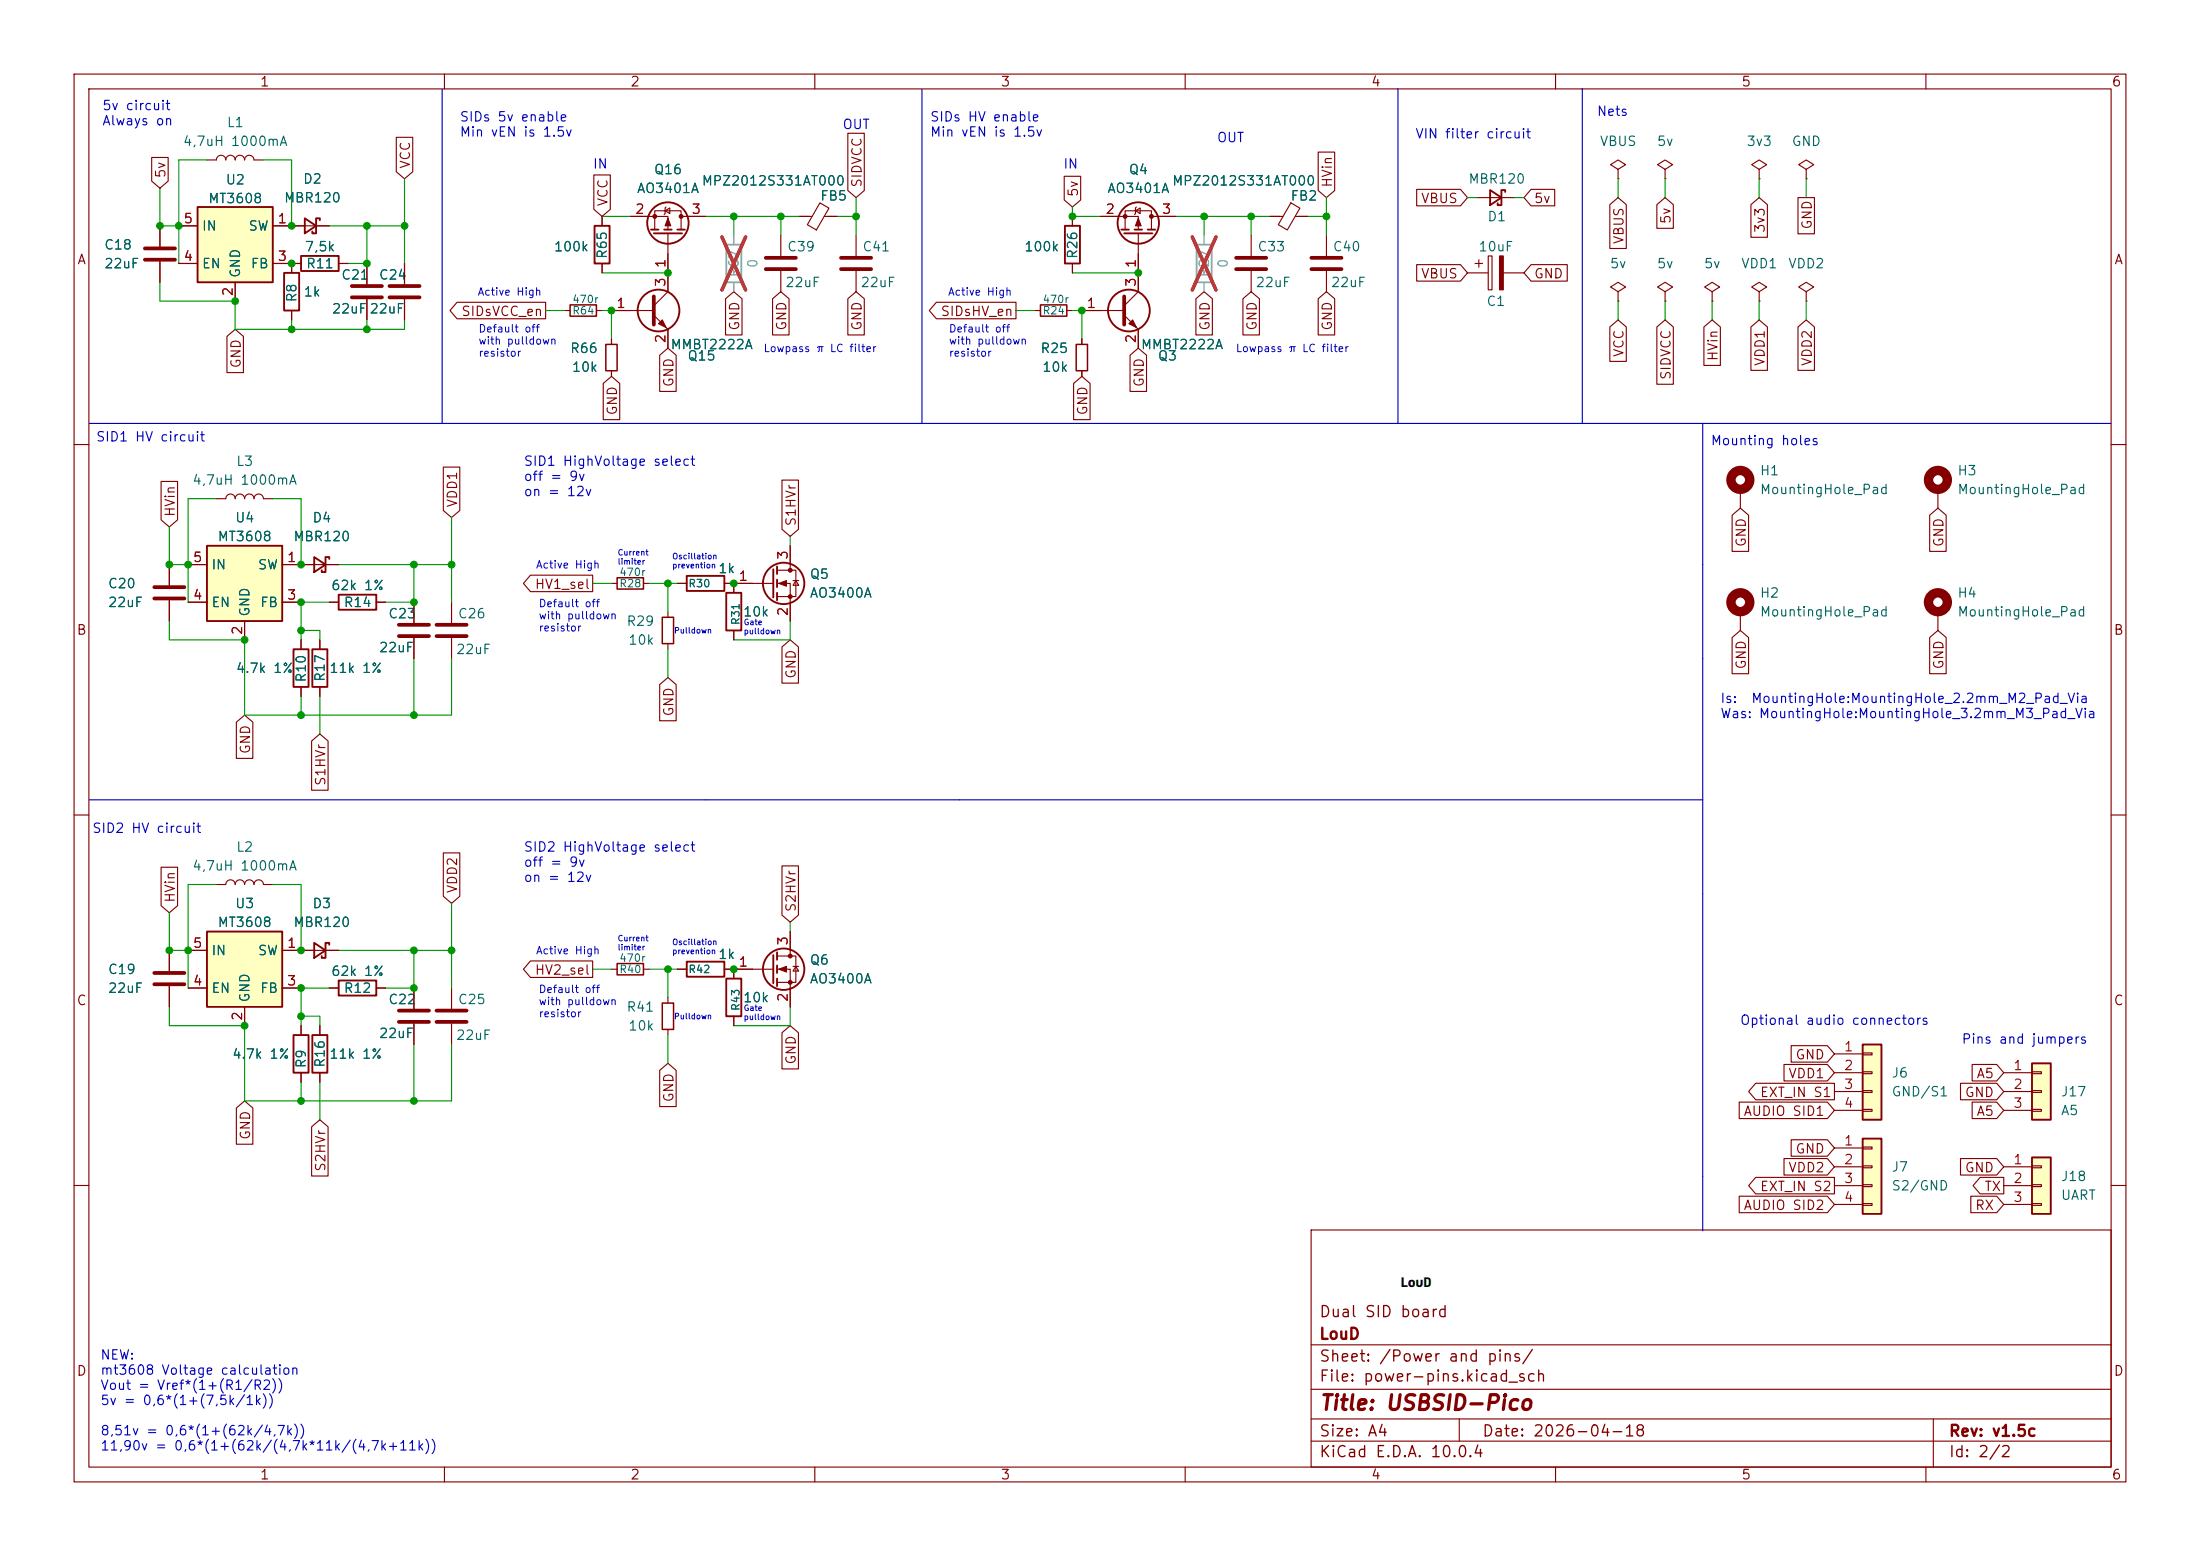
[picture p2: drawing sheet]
<svg xmlns="http://www.w3.org/2000/svg" width="297mm" height="210mm" viewBox="0 0 297 210" stroke-linecap="round" stroke-linejoin="round" font-family="sans-serif">
<g fill="none" stroke="#840000" stroke-width=".15">
<path d="M10 10h277v190h-277zM12 12h273v186h-273zM60 10v2M110 10v2M160 10v2M210 10v2M260 10v2M39.4 30.5h5M40.6 35.6h-1.2v1.2M45.7 35.6h1.3M49.5 35.6v2.8M54.6 35.6v2.8"/>
<path d="M81.3 29.2v1.3M81.3 35.6v1.2M85.1 29.2h5.1v1.8M88.4 31v-2.6h3.5v2.6M89.8 28.4l.6-.3v.7zM89.9 27.9l-.1 .2v.7l-.1 .2M90.2 31.5v7.9l-1.9 1.9M91.9 29.2h3.3M105.4 31.8v2.7M105.4 36.6v2.8M107.9 29.2h1.7M110.7 27.4l1.2 .7-1.7 2.9-1.2-.7z"/>
<path d="M111.3 29.2h1.7M148.6 29.2h5.1v1.8M151.9 31v-2.6h3.5v2.6M153.3 28.4l.6-.3v.7zM153.4 27.9l-.1 .2v.7l-.1 .2M153.7 31.5v5.3M155.4 29.2h3.3M168.9 31.8v2.7M168.9 36.6v2.8M171.4 29.2h1.8M174.3 27.4l1.2 .7-1.7 2.9-1.2-.7zM174.9 29.2h1.6"/>
<path d="M179.1 31.8v2.7M179.1 36.6v2.8M198.1 36.8h2.8M199.1 35.6h1.1M199.4 26.7h5.1M199.6 35.1v1M200.9 34.5h.5v4.6h-.5zM202.9 36.8h2.8M218.4 22.9l1.1-.7-1.1-.6-1 .6 1 .7v1.2M218.4 24.1h.1M224.8 22.9l1-.7-1-.6-1 .6 1 .7v1.2M224.8 24.1h.1"/>
<path d="M237.5 22.9l1-.7-1-.6-1 .6 1 .7v1.2M237.5 24.1h.1M243.8 39.4l1.1-.7-1.1-.6-1 .6 1 .7v1.2M39.4 41.9v1.3M49.5 40.4v2.8M54.6 40.4v2.8M76.2 41.9h.8M80.5 41.9h.8M82.5 41.9h5.8M82.5 45.7v.8M82.5 50v.8M88.3 42.5l1.9 2v2.5"/>
<path d="M139.7 41.9h.8M144 41.9h.8M243.8 40.6h.1M10 60h2M22.9 76.2v2.8M40.6 76.2h5.1M91.4 78.7h1.3M97.8 78.7h6.6M104.9 77h2.5v3.5h-2.5M104.9 78.7h1.8v5.1M106.7 73.7v3.3M107.1 78.4h.7"/>
<path d="M107.4 78.4l.4 .6h-.7zM234.9 66v2.6M261.6 66v2.6M285 60h2M22.9 81v2.8M40.6 86.4v1.2M40.6 92.7v1.3M43.2 86.4v1.2M43.2 92.7v1.3M44.4 81.3h1.3M50.8 81.3h1.3M55.9 81.3v2.8"/>
<path d="M55.9 86.1v2.8M234.9 82.6v2.5M261.6 82.6v2.5M10 110h2M285 110h2M10 160h2M177 166h108v32h-108zM285 160h2M60 198v2M110 198v2M160 198v2M177 194.5h108"/>
<path d="M177 191.5h108M177 187.5h108M177 181.5h108M197 191.5v3M210 198v2M260 198v2M261 191.5v6.5"/>
</g>
<g fill="none" stroke="#840000" stroke-width=".25">
<path d="M38.4 36.8h2v5.1h-2zM40.6 34.5h5.1v2.1h-5.1zM41.1 29.5l1.6 1-1.6 1zM43.2 29.7v-.2h-.5v2h-.5v-.3M80.3 30.5h2v5.1h-2zM87.9 31h1M88.3 31.5h3.8M89.7 31h1M91.4 31h1.1M151.4 31h1M151.8 31.5h3.8M153.2 31h1"/>
<path d="M154.9 31h1.1M201.2 25.7l1.5 1-1.5 1zM203.2 25.9v-.2h-.5v2h-.5v-.3M42.4 75.2l1.5 1-1.5 1zM44.4 75.4v-.2h-.5v2h-.5v-.2M92.7 77.7h5.1v2.1h-5.1zM104.4 76.8v3.8M104.9 76.5v1M104.9 78.2v1M39.6 87.6h2.1v5.1h-2.1zM42.2 87.6h2v5.1h-2zM45.7 80.3h5.1v2h-5.1z"/>
<path d="M104.9 80v1"/>
<circle cx="90.2" cy="30.1" r="2.79"/>
<circle cx="153.7" cy="30.1" r="2.79"/>
<circle cx="88.9" cy="41.9" r="2.82"/>
<circle cx="105.8" cy="78.7" r="2.79"/>
</g>
<g fill="none" stroke="#840000" stroke-width=".51">
<path d="M47.5 38.6h4.1M52.6 38.6h4M103.4 34.8h4M103.4 36.3h4M166.9 34.8h4M166.9 36.3h4M177 34.8h4.1M177 36.3h4.1M47.5 40.1h4.1M52.6 40.1h4M88.3 40v3.8M20.8 79.2h4.1"/>
<path d="M20.8 80.8h4.1M53.8 84.3h4.1M53.8 85.9h4.1"/>
</g>
<g fill="#840000" stroke="#840000" stroke-width=".15">
<path d="M105.2 78.7l1-.3v.7z"/>
<path d="M202.4 34.5h.5v4.6h-.5z"/>
<path d="M88.9 43.7l.5-.5 .5 1z"/>
<path d="M90.2 29.5l.4 1h-.8z"/>
<path d="M153.7 29.5l.4 1h-.8z"/>
<circle cx="106.7" cy="77" r=".25"/>
<circle cx="106.7" cy="80.5" r=".25"/>
<circle cx="91.9" cy="29.2" r=".25"/>
<circle cx="88.4" cy="29.2" r=".25"/>
<circle cx="155.4" cy="29.2" r=".25"/>
<circle cx="151.9" cy="29.2" r=".25"/>
</g>
<path d="M98 33h2.1v5.1h-2.1z" fill="none" stroke="#a1a1a1" stroke-width=".25"/>
<path d="M99.1 31.8v1.2M99.1 38.1v1.3" fill="none" stroke="#a1a1a1" stroke-width=".15"/>
<path d="M97.5 32l3.2 7.1M100.7 32l-3.2 7.1" fill="none" stroke="#e12e31" stroke-width=".46"/>
<path d="M77 41.1h3.5v1.6h-3.5zM81.8 46.5h1.5v3.5h-1.5zM140.5 41.1h3.5v1.6h-3.5z" fill="none" stroke="#840000" stroke-width=".2"/>
<g fill="none" stroke="#840000" stroke-width="1.3">
<circle cx="234.9" cy="64.8" r="1.27"/>
<circle cx="261.6" cy="64.8" r="1.27"/>
<circle cx="234.9" cy="81.3" r="1.27"/>
<circle cx="261.6" cy="81.3" r="1.27"/>
</g>
<path d="M27.9 73.7h10.2v10.1h-10.2z" fill="#ffffc2"/>
<g fill="none" stroke="#840000" stroke-width=".25">
<path d="M27.9 73.7h10.2v10.1h-10.2zM92.7 129.8h5.1v2h-5.1zM98 132.1h2.1v5.1h-2.1zM104.4 128.9v3.8M104.9 128.5v1M104.9 130.3v1M104.9 132.1v1"/>
<circle cx="105.8" cy="130.8" r="2.79"/>
</g>
<g fill="none" stroke="#840000" stroke-width=".15">
<path d="M218.4 39.4l1.1-.7-1.1-.6-1 .6 1 .7v1.2M224.8 39.4l1-.7-1-.6-1 .6 1 .7v1.2M231.1 39.4l1.1-.7-1.1-.6-1 .6 1 .7v1.2M237.5 39.4l1-.7-1-.6-1 .6 1 .7v1.2M243.8 22.9l1.1-.7-1.1-.6-1 .6 1 .7v1.2M243.8 24.1h.1M146 45.7v.8M146 50v.8M218.4 40.6h.1M224.8 40.6h.1M231.1 40.6h.1M237.5 40.6h.1"/>
<path d="M25.4 76.2h2.5M29.2 67.3h1.3a.64 .64 0 0 1 .6-.6 .64 .64 0 0 1 .6 .6 .64 .64 0 0 1 .7-.6 .64 .64 0 0 1 .6 .6 .64 .64 0 0 1 .7-.6 .64 .64 0 0 1 .6 .6 .64 .64 0 0 1 .6-.6 .64 .64 0 0 1 .7 .6h1.2M38.1 76.2h2.5M82.5 78.7h.8M86.9 78.7h.7M25.4 81.3h2.5M33 83.8v2.6M38.1 81.3h2.5M90.2 82.6v.7M90.2 86.9v.7M22.9 128.3v2.8M22.9 133.1v2.8"/>
<path d="M55.9 133.4v2.7M55.9 138.2v2.8M82.5 130.8h.8M86.9 130.8h.7M91.4 130.8h1.3M97.8 130.8h6.6M99.1 130.8v1.3M99.1 137.2v1.2M104.9 129h2.5v3.6h-2.5M104.9 130.8h1.8v5.1M106.7 125.7v3.3M107.1 130.4h.7"/>
<path d="M107.4 130.4l.4 .7h-.7z"/>
</g>
<path d="M145.3 46.5h1.5v3.5h-1.5zM83.3 78h3.6v1.5h-3.6zM89.4 83.3h1.5v3.6h-1.5zM83.3 130h3.6v1.6h-3.6z" fill="none" stroke="#840000" stroke-width=".2"/>
<path d="M20.8 131.3h4.1M20.8 132.8h4.1M53.8 136.4h4.1M53.8 137.9h4.1" fill="none" stroke="#840000" stroke-width=".51"/>
<g fill="#840000" stroke="#840000" stroke-width=".15">
<path d="M105.2 130.8l1-.4v.8z"/>
<circle cx="106.7" cy="129" r=".25"/>
<circle cx="106.7" cy="132.6" r=".25"/>
</g>
<path d="M27.9 125.7h10.2v10.2h-10.2z" fill="#ffffc2"/>
<g fill="none" stroke="#840000" stroke-width=".25">
<path d="M143.8 30.5h2v5.1h-2zM98 80h2.1v5.1h-2.1zM27.9 125.7h10.2v10.2h-10.2zM39.6 139.7h2.1v5.1h-2.1zM42.2 139.7h2v5.1h-2zM42.4 127.3l1.5 1-1.5 1zM44.4 127.5v-.2h-.5v2h-.5v-.3M45.7 132.3h5.1v2.1h-5.1z"/>
<circle cx="152.4" cy="41.9" r="2.82"/>
</g>
<g fill="none" stroke="#840000" stroke-width=".15">
<path d="M21.6 30.5v2.8M21.6 35.3v2.8M27.9 21.6h1.3a.64 .64 0 0 1 .6-.6 .64 .64 0 0 1 .7 .6 .64 .64 0 0 1 .6-.6 .64 .64 0 0 1 .6 .6 .64 .64 0 0 1 .7-.6 .64 .64 0 0 1 .6 .6 .64 .64 0 0 1 .7-.6 .64 .64 0 0 1 .6 .6h1.3M144.8 29.2v1.3M144.8 35.6v1.2M153.7 36.8v2.6l-1.9 1.9M146 41.9h5.8M151.8 42.5l1.9 2v2.5M99.1 78.7v1.3M61 81.3v2.8M61 86.1v2.8M99.1 85.1v1.3"/>
<path d="M29.2 119.4h1.3a.64 .64 0 0 1 .6-.7 .64 .64 0 0 1 .6 .7 .64 .64 0 0 1 .7-.7 .64 .64 0 0 1 .6 .7 .64 .64 0 0 1 .7-.7 .64 .64 0 0 1 .6 .7 .64 .64 0 0 1 .6-.7 .64 .64 0 0 1 .7 .7h1.2M25.4 128.3h2.5M25.4 133.4h2.5M33 135.9v2.5M38.1 128.3h7.6M38.1 133.4h2.5M40.6 138.4v1.3M43.2 138.4v1.3M44.4 133.4h1.3M50.8 133.4h1.3M61 133.4v2.7M61 138.2v2.8"/>
<path d="M90.2 134.6v.8M90.2 138.9v.8M40.6 144.8v1.3M43.2 144.8v1.3"/>
</g>
<path d="M89.4 135.4h1.5v3.5h-1.5z" fill="none" stroke="#840000" stroke-width=".2"/>
<path d="M161.5 33h2.1v5.1h-2.1z" fill="none" stroke="#a1a1a1" stroke-width=".25"/>
<path d="M162.6 31.8v1.2M162.6 38.1v1.3" fill="none" stroke="#a1a1a1" stroke-width=".15"/>
<path d="M161 32l3.2 7.1M164.2 32l-3.2 7.1" fill="none" stroke="#e12e31" stroke-width=".46"/>
<path d="M19.6 33.5h4M19.6 35.1h4M151.8 40v3.8M58.9 84.3h4.1M58.9 85.9h4.1M58.9 136.4h4.1M58.9 137.9h4.1" fill="none" stroke="#840000" stroke-width=".51"/>
<path d="M152.4 43.7l.5-.5 .5 1z" fill="#840000" stroke="#840000" stroke-width=".15"/>
<path d="M26.7 27.9h10.1v10.2h-10.1z" fill="#ffffc2"/>
<path d="M26.7 27.9h10.1v10.2h-10.1z" fill="none" stroke="#840000" stroke-width=".25"/>
<path d="M24.1 30.5h2.6M24.1 35.6h2.6M31.7 38.1v2.5M36.8 30.5h2.6M36.8 35.6h2.6" fill="none" stroke="#840000" stroke-width=".15"/>
<path d="M251.5 153.7h2.5v10.1h-2.5z" fill="#ffffc2"/>
<path d="M251.5 153.7h2.5v10.1h-2.5z" fill="none" stroke="#840000" stroke-width=".25"/>
<path d="M115.6 31.8v2.7M115.6 36.6v2.8M247.6 154.9h3.9M247.6 157.5h3.9M251.5 154.8h1.2v.3h-1.2zM251.5 157.4h1.2v.2h-1.2zM251.5 159.9h1.2v.2h-1.2zM247.6 160h3.9M247.6 162.6h3.9M251.5 162.4h1.2v.3h-1.2z" fill="none" stroke="#840000" stroke-width=".15"/>
<path d="M113.5 34.8h4.1M113.5 36.3h4.1" fill="none" stroke="#840000" stroke-width=".51"/>
<path d="M274.3 143.5h2.6v7.6h-2.6z" fill="#ffffc2"/>
<path d="M274.3 143.5h2.6v7.6h-2.6z" fill="none" stroke="#840000" stroke-width=".25"/>
<path d="M270.5 144.8h3.8M270.5 147.3h3.8M270.5 149.9h3.8M274.3 144.7h1.3v.2h-1.3zM274.3 147.2h1.3v.2h-1.3zM274.3 149.7h1.3v.3h-1.3z" fill="none" stroke="#840000" stroke-width=".15"/>
<path d="M274.3 156.2h2.6v7.6h-2.6z" fill="#ffffc2"/>
<path d="M274.3 156.2h2.6v7.6h-2.6z" fill="none" stroke="#840000" stroke-width=".25"/>
<path d="M270.5 157.5h3.8M274.3 157.4h1.3v.2h-1.3zM274.3 159.9h1.3v.2h-1.3zM270.5 160h3.8M270.5 162.6h3.8M274.3 162.4h1.3v.3h-1.3z" fill="none" stroke="#840000" stroke-width=".15"/>
<path d="M251.5 141h2.5v10.1h-2.5z" fill="#ffffc2"/>
<path d="M251.5 141h2.5v10.1h-2.5z" fill="none" stroke="#840000" stroke-width=".25"/>
<g fill="none" stroke="#840000" stroke-width=".15">
<path d="M53.5 18.5h2.2v4.7l-1.1 .9-1.1-.9zM114.5 18h2.2v7.7l-1.1 1-1.1-1zM20.5 21.3h2.2v3.1l-1.1 1-1.1-1zM21.6 30.5v2.8M21.6 35.3v2.8M24.1 35.6h2.6M24.1 30.5h2.6M31.7 38.1v2.5M36.8 35.6h3.8M36.8 30.5h4.3M39.4 35.6v1.2M42.7 30.5h1.7"/>
<path d="M45.7 35.6h1.3M49.5 35.6v2.8M54.6 35.6v2.8M80.2 23.6h2.2v4.7l-1.1 .9-1.1-.9zM81.3 29.2v1.3M81.3 35.6v1.2M85.1 29.2h2.5M90.2 34.3v5.1M92.7 29.2h2.5M107.9 29.2h1.3M111.8 29.2h1.2M143.7 23.8h2.2v3.2l-1.1 .9-1.1-.9z"/>
<path d="M144.8 29.2v1.3M144.8 35.6v1.2M148.6 29.2h2.5M153.7 34.3v5.1M156.2 29.2h2.5M171.4 29.2h1.3M175.3 29.2h1.2M178 20.5h2.2v5.2l-1.1 1-1.1-1zM191.3 35.7h5.9l.9 1.1-.9 1.1h-5.9zM191.3 25.6h5.9l.9 1.1-.9 1.1h-5.9zM206.7 25.6h3.2v2.2h-3.2l-1-1.1zM206.7 35.7h4.9v2.2h-4.9l-1-1.1z"/>
<path d="M217.3 27.6l1.1-.9 1.2 .9v5.9h-2.3zM223.7 27.6l1.1-.9 1.1 .9v3.2h-2.2zM236.4 27.6l1.1-.9 1.1 .9v4.4h-2.2zM242.7 26.7h2.3v4.9h-2.3zM30.6 45.4l1.1-.9 1.2 .9v4.9h-2.3zM39.4 41.9v1.3M49.5 40.4v2.8M54.6 40.4v2.8M61.7 40.8h12v2.2h-12l-1-1.1zM81.4 51.8l1.1-1 1.2 1v4.8h-2.3zM82.5 41.9h2.6M82.5 45.7v.8"/>
<path d="M82.5 50v.8M89.1 47.9l1.1-.9 1.1 .9v4.9h-2.2zM90.2 44.5v2.5M97.9 40.3l1.2-.9 1.1 .9v4.9h-2.3zM104.3 40.3l1.1-.9 1.1 .9v4.9h-2.2zM114.5 40.3l1.1-.9 1.1 .9v4.9h-2.2zM126.4 40.8h10.8v2.2h-10.8l-.9-1.1zM144.9 51.8l1.1-1 1.2 1v4.8h-2.3zM146 41.9h2.6M146 45.7v.8M146 50v.8M152.6 47.9l1.1-.9 1.1 .9v4.9h-2.2z"/>
<path d="M153.7 44.5v2.5M161.4 40.3l1.2-.9 1.1 .9v4.9h-2.3zM167.8 40.3l1.1-.9 1.1 .9v4.9h-2.2zM178 40.3l1.1-.9 1.1 .9v4.9h-2.2zM217.3 44.1l1.1-.9 1.2 .9v4.7h-2.3zM223.7 44.1l1.1-.9 1.1 .9v7.8h-2.2zM230 44.1l1.1-.9 1.2 .9v5.2h-2.3zM236.4 44.1l1.1-.9 1.1 .9v5.9h-2.2zM242.7 44.1l1.1-.9 1.2 .9v5.9h-2.3zM21.7 65h2.3v5.2l-1.1 .9-1.2-.9zM22.9 76.2v2.8M25.4 76.2h2.5"/>
<path d="M38.1 76.2h4.3M43.9 76.2h1.8M59.8 63h2.3v5.9l-1.1 1-1.2-1zM71.6 77.6h8.4v2.3h-8.4l-.9-1.2zM91.4 78.7h1.3M97.8 78.7h3.8M99.1 78.7v1.3M105.6 64.8h2.2v6.6l-1.1 1-1.1-1zM106.7 73.7v2.5M233.8 69.5l1.1-.9 1.2 .9v4.9h-2.3zM260.5 69.5l1.1-.9 1.1 .9v4.9h-2.2zM22.9 81v2.8"/>
<path d="M25.4 81.3h2.5M31.9 97.5l1.1-1 1.1 1v4.9h-2.2zM33 83.8v2.6M38.1 81.3h2.5M40.6 86.4v1.2M40.6 92.7v1.3M43.2 86.4v1.2M43.2 92.7v1.3M44.4 81.3h1.3M50.8 81.3h1.3M55.9 81.3v2.8M55.9 86.1v2.8"/>
<path d="M89.1 92.4l1.1-1 1.1 1v4.9h-2.2zM99.1 85.1v1.3M105.6 87.3l1.1-.9 1.1 .9v4.9h-2.2zM106.7 81.3v2.5M233.8 86l1.1-.9 1.2 .9v4.9h-2.3zM260.5 86l1.1-.9 1.1 .9v4.9h-2.2zM21.7 117h2.3v5.2l-1.1 1-1.2-1zM42.1 100l1.1-.9 1.1 .9v6.7h-2.2zM59.8 115.1h2.3v5.9l-1.1 .9-1.2-.9zM105.6 116.9h2.2v6.6l-1.1 1-1.1-1zM22.9 128.3v2.8M22.9 133.1v2.8"/>
<path d="M25.4 133.4h2.5M25.4 128.3h2.5M33 135.9v2.5M38.1 133.4h2.5M38.1 128.3h4.3M40.6 138.4v1.3M43.2 138.4v1.3M43.9 128.3h1.8M44.4 133.4h1.3M50.8 133.4h1.3M55.9 133.4v2.7M55.9 138.2v2.8"/>
<path d="M71.6 129.7h8.4v2.2h-8.4l-.9-1.1zM91.4 130.8h1.3M97.8 130.8h3.8M99.1 130.8v1.3M99.1 137.2v1.2M105.6 139.4l1.1-1 1.1 1v4.9h-2.2zM106.7 125.7v2.6M106.7 133.4v2.5M31.9 149.5l1.1-.9 1.1 .9v4.9h-2.2zM40.6 144.8v1.3M42.1 152.1l1.1-1 1.1 1v6.6h-2.2zM43.2 144.8v1.3"/>
<path d="M89.1 144.5l1.1-1 1.1 1v4.8h-2.2zM234.8 148.7h11.9l.9 1.2-.9 1.1h-11.9zM237 146.2h10.6v2.2h-10.6l-.9-1.1zM237 158.9h10.6v2.2h-10.6l-.9-1.1zM240.8 156.4h5.9l.9 1.1-.9 1.1h-5.9zM240.8 143.7h5.9l.9 1.1-.9 1.1h-5.9zM241.8 153.8h4.9l.9 1.1-.9 1.2h-4.9zM241.8 141.1h4.9l.9 1.1-.9 1.2h-4.9zM247.6 142.2h3.9M247.6 144.8h3.9M247.6 147.3h3.9M247.6 149.9h3.9"/>
<path d="M251.5 142.1h1.2v.3h-1.2zM251.5 144.7h1.2v.2h-1.2zM251.5 147.2h1.2v.2h-1.2zM251.5 149.7h1.2v.3h-1.2zM264.7 146.2h4.9l.9 1.1-.9 1.1h-4.9zM264.7 156.4h4.9l.9 1.1-.9 1.1h-4.9zM266.2 143.7h3.4l.9 1.1-.9 1.1h-3.4zM266.2 148.7h3.4l.9 1.2-.9 1.1h-3.4zM267.3 158.9h3.2v2.2h-3.2l-.9-1.1zM234.8 161.4h11.9l.9 1.2-.9 1.1h-11.9zM266.1 161.4h3.5l.9 1.2-.9 1.1h-3.5z"/>
</g>
<path d="M59.7 12.1v45.1M124.5 12.1v45.1M188.7 11.9v45.3M213.6 11.9v45.3M12.1 57.2h272.9M229.9 57.2v108.9M12.1 108h217.8" fill="none" stroke="#0000c2" stroke-width=".15"/>
<g fill="none" stroke="#009600" stroke-width=".15">
<path d="M21.6 38.1v2.5h10.1v3.9h22.9v-1.3M21.6 25.4v5.1h2.5M27.9 21.6h-3.8v14M35.6 21.6h3.8v8.9M44.4 30.5h10.2M49.5 30.5v5.1h-2.5M54.6 24.1v11.5M81.3 29.2h3.8M81.3 36.8h8.9M95.2 29.2h12.7M99.1 29.2v2.6M105.4 29.2v2.6"/>
<path d="M113 29.2h2.6M115.6 26.7v5.1M144.8 27.9v1.3h3.8M144.8 36.8h8.9M158.7 29.2h12.7M162.6 29.2v2.6M168.9 29.2v2.6M176.5 29.2h2.6M179.1 26.7v5.1M198.1 26.7h1.3M204.5 26.7h1.2M218.4 24.1v2.6"/>
<path d="M224.8 24.1v2.6M237.5 24.1v2.6M243.8 24.1v2.6M39.4 43.2v1.3M49.5 43.2v1.3M73.7 41.9h2.5M81.3 41.9h1.2v3.8M137.2 41.9h2.5M144.8 41.9h1.2v3.8M218.4 40.6v2.6M224.8 40.6v2.6M231.1 40.6v2.6"/>
<path d="M237.5 40.6v2.6M243.8 40.6v2.6M22.9 71.1v5.1h2.5M29.2 67.3h-3.8v14M36.8 67.3h3.8v8.9M45.7 76.2h15.3M55.9 76.2v5.1h-3.8M61 69.9v11.4M80 78.7h2.5M87.6 78.7h3.8M90.2 78.7v3.9M106.7 72.4v1.3"/>
<path d="M22.9 83.8v2.6h10.1v10.1h28v-7.6M40.6 85.1h2.6v1.3M40.6 94v2.5M43.2 94v5.1M44.4 81.3h-3.8v5.1M55.9 88.9v7.6M90.2 87.6v3.8M106.7 83.8v2.6h-7.6M29.2 119.4h-3.8v14M36.8 119.4h3.8v8.9M22.9 123.2v5.1h2.5M22.9 135.9v2.5h10.1v10.2h28v-7.6"/>
<path d="M40.6 137.2h2.6v1.2M44.4 133.4h-3.8v5M45.7 128.3h15.3M55.9 128.3v5.1h-3.8M61 121.9v11.5M80 130.8h2.5M87.6 130.8h3.8M90.2 130.8v3.8M90.2 139.7v3.8M106.7 124.5v1.2M106.7 135.9v2.5h-7.6M40.6 146.1v2.5"/>
<path d="M43.2 146.1v5M55.9 141v7.6"/>
</g>
<path d="M99.1 31.8v1.2M99.1 38.1v1.3M162.6 31.8v1.2M162.6 38.1v1.3" fill="none" stroke="#a1a1a1" stroke-width=".15"/>
<path d="M97.5 32l3.2 7.1M100.7 32l-3.2 7.1M161 32l3.2 7.1M164.2 32l-3.2 7.1" fill="none" stroke="#e12e31" stroke-width=".46"/>
<g fill="#009600" stroke="#009600" stroke-width=".14">
<circle cx="153.7" cy="36.8" r=".46"/>
<circle cx="162.6" cy="29.2" r=".46"/>
<circle cx="99.1" cy="130.8" r=".46"/>
<circle cx="168.9" cy="29.2" r=".46"/>
<circle cx="146" cy="41.9" r=".46"/>
<circle cx="144.8" cy="29.2" r=".46"/>
<circle cx="179.1" cy="29.2" r=".46"/>
<circle cx="33" cy="86.4" r=".46"/>
<circle cx="55.9" cy="96.5" r=".46"/>
<circle cx="40.6" cy="85.1" r=".46"/>
<circle cx="40.6" cy="81.3" r=".46"/>
<circle cx="40.6" cy="96.5" r=".46"/>
<circle cx="22.9" cy="76.2" r=".46"/>
<circle cx="25.4" cy="76.2" r=".46"/>
<circle cx="90.2" cy="78.7" r=".46"/>
<circle cx="115.6" cy="29.2" r=".46"/>
<circle cx="105.4" cy="29.2" r=".46"/>
<circle cx="99.1" cy="78.7" r=".46"/>
<circle cx="99.1" cy="29.2" r=".46"/>
<circle cx="82.5" cy="41.9" r=".46"/>
<circle cx="90.2" cy="36.8" r=".46"/>
<circle cx="39.4" cy="44.5" r=".46"/>
<circle cx="31.7" cy="40.6" r=".46"/>
<circle cx="39.4" cy="35.6" r=".46"/>
<circle cx="54.6" cy="30.5" r=".46"/>
<circle cx="49.5" cy="35.6" r=".46"/>
<circle cx="49.5" cy="30.5" r=".46"/>
<circle cx="55.9" cy="148.6" r=".46"/>
<circle cx="25.4" cy="128.3" r=".46"/>
<circle cx="22.9" cy="128.3" r=".46"/>
<circle cx="55.9" cy="133.4" r=".46"/>
<circle cx="33" cy="138.4" r=".46"/>
<circle cx="40.6" cy="148.6" r=".46"/>
<circle cx="55.9" cy="128.3" r=".46"/>
<circle cx="40.6" cy="128.3" r=".46"/>
<circle cx="40.6" cy="133.4" r=".46"/>
<circle cx="40.6" cy="137.2" r=".46"/>
<circle cx="49.5" cy="44.5" r=".46"/>
<circle cx="61" cy="76.2" r=".46"/>
<circle cx="55.9" cy="76.2" r=".46"/>
<circle cx="55.9" cy="81.3" r=".46"/>
<circle cx="40.6" cy="76.2" r=".46"/>
<circle cx="61" cy="128.3" r=".46"/>
<circle cx="90.2" cy="130.8" r=".46"/>
<circle cx="21.6" cy="30.5" r=".46"/>
<circle cx="39.4" cy="30.5" r=".46"/>
<circle cx="24.1" cy="30.5" r=".46"/>
</g>
<text font-size="2" fill="#840000" x="178" y="190.8">Title: USBSID-Pico</text>
<text font-size="1.8" x="189" y="173.7">LouD</text>
<g font-size="1.5" fill="#840000">
<text x="178" y="178.2">Dual SID board</text>
<text x="178" y="184.2">Sheet: /Power and pins/</text>
<text x="178" y="181.2">LouD</text>
<text x="178" y="186.9">File: power-pins.kicad_sch</text>
<text x="178" y="197.1">KiCad E.D.A. 10.0.4</text>
<text x="178" y="194.3">Size: A4</text>
<text x="200" y="194.3">Date: 2026-04-18</text>
<text x="263" y="194.3">Rev: v1.5c</text>
<text x="263" y="197.1">Id: 2/2</text>
</g>
<g font-size="1.3" fill="#840000">
<text x="35" y="12">1</text>
<text x="85" y="12">2</text>
<text x="135" y="12">3</text>
<text x="185" y="12">4</text>
<text x="235" y="12">5</text>
<text x="285" y="12">6</text>
<text x="55.7" y="22.9" transform="rotate(-90 55.7 22.9)">VCC</text>
<text x="22.7" y="24.1" transform="rotate(-90 22.7 24.1)">5v</text>
<text x="82.3" y="27.9" transform="rotate(-90 82.3 27.9)">VCC</text>
<text x="116.6" y="25.4" transform="rotate(-90 116.6 25.4)">SIDVCC</text>
<text x="145.8" y="26.7" transform="rotate(-90 145.8 26.7)">5v</text>
<text x="180.1" y="25.4" transform="rotate(-90 180.1 25.4)">HVin</text>
<text x="191.7" y="27.7">VBUS</text>
<text x="207" y="27.7">5v</text>
<text x="10.3" y="36">A</text>
<text x="219.5" y="33" transform="rotate(-90 219.5 33)">VBUS</text>
<text x="225.9" y="30.3" transform="rotate(-90 225.9 30.3)">5v</text>
<text x="238.6" y="31.5" transform="rotate(-90 238.6 31.5)">3v3</text>
<text x="244.9" y="31.1" transform="rotate(-90 244.9 31.1)">GND</text>
<text x="285.3" y="36">A</text>
<text x="191.7" y="37.9">VBUS</text>
<text x="207" y="37.9">GND</text>
<text x="62.2" y="43">SIDsVCC_en</text>
<text x="100.1" y="44.7" transform="rotate(-90 100.1 44.7)">GND</text>
<text x="106.5" y="44.7" transform="rotate(-90 106.5 44.7)">GND</text>
<text x="116.6" y="44.7" transform="rotate(-90 116.6 44.7)">GND</text>
<text x="126.9" y="43">SIDsHV_en</text>
<text x="163.6" y="44.7" transform="rotate(-90 163.6 44.7)">GND</text>
<text x="170" y="44.7" transform="rotate(-90 170 44.7)">GND</text>
<text x="180.1" y="44.7" transform="rotate(-90 180.1 44.7)">GND</text>
<text x="32.8" y="49.8" transform="rotate(-90 32.8 49.8)">GND</text>
<text x="91.2" y="52.3" transform="rotate(-90 91.2 52.3)">GND</text>
<text x="154.7" y="52.3" transform="rotate(-90 154.7 52.3)">GND</text>
<text x="219.5" y="48.3" transform="rotate(-90 219.5 48.3)">VCC</text>
<text x="225.9" y="51.4" transform="rotate(-90 225.9 51.4)">SIDVCC</text>
<text x="232.2" y="48.8" transform="rotate(-90 232.2 48.8)">HVin</text>
<text x="238.6" y="49.5" transform="rotate(-90 238.6 49.5)">VDD1</text>
<text x="244.9" y="49.5" transform="rotate(-90 244.9 49.5)">VDD2</text>
<text x="83.6" y="56.1" transform="rotate(-90 83.6 56.1)">GND</text>
<text x="147.1" y="56.1" transform="rotate(-90 147.1 56.1)">GND</text>
<text x="23.9" y="69.9" transform="rotate(-90 23.9 69.9)">HVin</text>
<text x="62" y="68.6" transform="rotate(-90 62 68.6)">VDD1</text>
<text x="107.7" y="71.1" transform="rotate(-90 107.7 71.1)">S1HVr</text>
<text x="236" y="73.9" transform="rotate(-90 236 73.9)">GND</text>
<text x="262.7" y="73.9" transform="rotate(-90 262.7 73.9)">GND</text>
<text x="72.1" y="79.8">HV1_sel</text>
<text x="10.3" y="86">B</text>
<text x="285.3" y="86">B</text>
<text x="107.7" y="91.7" transform="rotate(-90 107.7 91.7)">GND</text>
<text x="236" y="90.4" transform="rotate(-90 236 90.4)">GND</text>
<text x="262.7" y="90.4" transform="rotate(-90 262.7 90.4)">GND</text>
<text x="34.1" y="101.9" transform="rotate(-90 34.1 101.9)">GND</text>
<text x="91.2" y="96.8" transform="rotate(-90 91.2 96.8)">GND</text>
<text x="44.2" y="106.2" transform="rotate(-90 44.2 106.2)">S1HVr</text>
<text x="23.9" y="121.9" transform="rotate(-90 23.9 121.9)">HVin</text>
<text x="62" y="120.7" transform="rotate(-90 62 120.7)">VDD2</text>
<text x="107.7" y="123.2" transform="rotate(-90 107.7 123.2)">S2HVr</text>
<text x="72.1" y="131.9">HV2_sel</text>
<text x="10.3" y="136">C</text>
<text x="285.3" y="136">C</text>
<text x="107.7" y="143.8" transform="rotate(-90 107.7 143.8)">GND</text>
<text x="242.3" y="143.3">GND</text>
<text x="91.2" y="148.9" transform="rotate(-90 91.2 148.9)">GND</text>
<text x="237.5" y="148.4">EXT_IN S1</text>
<text x="241.3" y="145.8">VDD1</text>
<text x="265.2" y="148.4">GND</text>
<text x="266.7" y="145.8">A5</text>
<text x="34.1" y="153.9" transform="rotate(-90 34.1 153.9)">GND</text>
<text x="235.3" y="150.9">AUDIO SID1</text>
<text x="266.7" y="150.9">A5</text>
<text x="44.2" y="158.2" transform="rotate(-90 44.2 158.2)">S2HVr</text>
<text x="237.5" y="161.1">EXT_IN S2</text>
<text x="241.3" y="158.5">VDD2</text>
<text x="242.3" y="156">GND</text>
<text x="265.2" y="158.5">GND</text>
<text x="267.8" y="161.1">TX</text>
<text x="235.3" y="163.6">AUDIO SID2</text>
<text x="266.6" y="163.6">RX</text>
<text x="10.3" y="186">D</text>
<text x="285.3" y="186">D</text>
<text x="35" y="200">1</text>
<text x="85" y="200">2</text>
<text x="135" y="200">3</text>
<text x="185" y="200">4</text>
<text x="235" y="200">5</text>
<text x="285" y="200">6</text>
</g>
<g font-size="1.3" fill="#0000c2">
<text x="13.7" y="15.2">5v circuit</text>
<text x="13.7" y="17.2">Always on</text>
<text x="62" y="16.7">SIDs 5v enable</text>
<text x="113.7" y="17.7">OUT</text>
<text x="125.5" y="16.7">SIDs HV enable</text>
<text x="215.5" y="16">Nets</text>
<text x="62" y="18.8">Min vEN is 1.5v</text>
<text x="80" y="23.1">IN</text>
<text x="125.5" y="18.8">Min vEN is 1.5v</text>
<text x="143.5" y="23.1">IN</text>
<text x="164.2" y="19.5">OUT</text>
<text x="191" y="19">VIN filter circuit</text>
<text x="12.9" y="59.9">SID1 HV circuit</text>
<text x="70.6" y="63.2">SID1 HighVoltage select</text>
<text x="70.6" y="65.2">off = 9v</text>
<text x="230.9" y="60.4">Mounting holes</text>
<text x="70.6" y="67.3">on = 12v</text>
<text x="232.2" y="95.2">Is:</text>
<text x="236.3" y="95.2">MountingHole:MountingHole_2.2mm_M2_Pad_Via</text>
<text x="232.2" y="97.2">Was: MountingHole:MountingHole_3.2mm_M3_Pad_Via</text>
<text x="12.4" y="112.7">SID2 HV circuit</text>
<text x="70.6" y="115.3">SID2 HighVoltage select</text>
<text x="70.6" y="117.3">off = 9v</text>
<text x="70.6" y="119.4">on = 12v</text>
<text x="234.8" y="138.6">Optional audio connectors</text>
<text x="264.7" y="141.2">Pins and jumpers</text>
<text x="13.5" y="183.8">NEW:</text>
<text x="13.5" y="185.9">mt3608 Voltage calculation</text>
<text x="13.5" y="187.9">Vout = Vref*(1+(R1/R2))</text>
<text x="13.5" y="190">5v = 0,6*(1+(7,5k/1k))</text>
<text x="13.5" y="194">8,51v = 0,6*(1+(62k/4,7k))</text>
<text x="13.5" y="196.1">11,90v = 0,6*(1+(62k/(4,7k*11k/(4,7k+11k))</text>
</g>
<g font-size="1.3" fill="#006464">
<text x="30.5" y="17.5">L1</text>
<text x="24.6" y="20">4,7uH 1000mA</text>
<text x="88.2" y="23.8">Q16</text>
<text x="152.3" y="23.8">Q4</text>
<text x="215.9" y="20">VBUS</text>
<text x="223.6" y="20">5v</text>
<text x="235.7" y="20">3v3</text>
<text x="241.8" y="20">GND</text>
<text x="28" y="27.7">MT3608</text>
<text x="30.4" y="25.2">U2</text>
<text x="38.3" y="27.6">MBR120</text>
<text x="40.8" y="25.1">D2</text>
<text x="85.9" y="26.4">AO3401A</text>
<text x="94.6" y="25.4">MPZ2012S331AT000</text>
<text x="110.6" y="27.4">FB5</text>
<text x="149.4" y="26.4">AO3401A</text>
<text x="158.1" y="25.4">MPZ2012S331AT000</text>
<text x="174.1" y="27.4">FB2</text>
<text x="198.1" y="25.1">MBR120</text>
<text x="14" y="34">C18</text>
<text x="27.2" y="31.5">IN</text>
<text x="33.5" y="31.5">SW</text>
<text x="41.1" y="34.2">7,5k</text>
<text x="74.7" y="34.2">100k</text>
<text x="82.3" y="35" transform="rotate(-90 82.3 35)">R65</text>
<text x="106.2" y="34.2">C39</text>
<text x="116.3" y="34.2">C41</text>
<text x="138.2" y="34.2">100k</text>
<text x="145.8" y="35" transform="rotate(-90 145.8 35)">R26</text>
<text x="169.7" y="34.2">C33</text>
<text x="179.8" y="34.2">C40</text>
<text x="199.5" y="34.2">10uF</text>
<text x="200.7" y="30.2">D1</text>
<text x="14" y="36.5">22uF</text>
<text x="27.2" y="36.5">EN</text>
<text x="32.7" y="37.6" transform="rotate(-90 32.7 37.6)">GND</text>
<text x="33.8" y="36.5">FB</text>
<text x="40.3" y="40.9" transform="rotate(-90 40.3 40.9)">R8</text>
<text x="40.9" y="40.3">1k</text>
<text x="41.2" y="36.5">R11</text>
<text x="46" y="38.1">C21</text>
<text x="51.1" y="38.1">C24</text>
<text x="105.9" y="39.1">22uF</text>
<text x="116.1" y="39.1">22uF</text>
<text x="169.4" y="39.1">22uF</text>
<text x="179.6" y="39.1">22uF</text>
<text x="200.6" y="41.6">C1</text>
<text x="217.2" y="36.5">5v</text>
<text x="223.6" y="36.5">5v</text>
<text x="229.9" y="36.5">5v</text>
<text x="235" y="36.5">VDD1</text>
<text x="241.3" y="36.5">VDD2</text>
<text x="44.7" y="42.6">22uF</text>
<text x="49.8" y="42.6">22uF</text>
<text x="76.9" y="48">R66</text>
<text x="90.4" y="47.5">MMBT2222A</text>
<text x="140.4" y="48">R25</text>
<text x="153.9" y="47.5">MMBT2222A</text>
<text x="77.1" y="50.5">10k</text>
<text x="92.7" y="49">Q15</text>
<text x="140.6" y="50.5">10k</text>
<text x="156.2" y="49">Q3</text>
<text x="25.9" y="65.7">4,7uH 1000mA</text>
<text x="31.8" y="63.2">L3</text>
<text x="237.5" y="64.5">H1</text>
<text x="264.2" y="64.5">H3</text>
<text x="31.6" y="70.8">U4</text>
<text x="42.1" y="70.8">D4</text>
<text x="237.5" y="67">MountingHole_Pad</text>
<text x="264.2" y="67">MountingHole_Pad</text>
<text x="28.4" y="77.2">IN</text>
<text x="29.3" y="73.4">MT3608</text>
<text x="34.7" y="77.2">SW</text>
<text x="39.5" y="73.4">MBR120</text>
<text x="96.9" y="77.7">1k</text>
<text x="14.5" y="79.7">C20</text>
<text x="14.5" y="82.3">22uF</text>
<text x="28.4" y="82.3">EN</text>
<text x="34" y="83.3" transform="rotate(-90 34 83.3)">GND</text>
<text x="35" y="82.3">FB</text>
<text x="44.6" y="80">62k 1%</text>
<text x="46.3" y="82.3">R14</text>
<text x="52.3" y="83.8">C23</text>
<text x="61.7" y="83.8">C26</text>
<text x="100.2" y="83.5">10k</text>
<text x="109.2" y="81">AO3400A</text>
<text x="109.2" y="78.4">Q5</text>
<text x="237.5" y="81">H2</text>
<text x="237.5" y="83.5">MountingHole_Pad</text>
<text x="264.2" y="81">H4</text>
<text x="264.2" y="83.5">MountingHole_Pad</text>
<text x="51.1" y="88.3">22uF</text>
<text x="61.5" y="88.6">22uF</text>
<text x="84.5" y="84.8">R29</text>
<text x="84.7" y="87.3">10k</text>
<text x="31.8" y="91.1">4.7k 1%</text>
<text x="41.6" y="92.2" transform="rotate(-90 41.6 92.2)">R10</text>
<text x="44.2" y="92.1" transform="rotate(-90 44.2 92.1)">R17</text>
<text x="44.4" y="91.1">11k 1%</text>
<text x="25.9" y="117.8">4,7uH 1000mA</text>
<text x="31.8" y="115.3">L2</text>
<text x="29.3" y="125.4">MT3608</text>
<text x="31.6" y="122.9">U3</text>
<text x="39.5" y="125.4">MBR120</text>
<text x="42.1" y="122.9">D3</text>
<text x="14.5" y="131.8">C19</text>
<text x="28.4" y="129.2">IN</text>
<text x="34.7" y="129.2">SW</text>
<text x="96.9" y="129.7">1k</text>
<text x="109.2" y="130.5">Q6</text>
<text x="14.5" y="134.3">22uF</text>
<text x="28.4" y="134.3">EN</text>
<text x="34" y="135.4" transform="rotate(-90 34 135.4)">GND</text>
<text x="35" y="134.3">FB</text>
<text x="44.6" y="132">62k 1%</text>
<text x="46.3" y="134.3">R12</text>
<text x="52.3" y="135.8">C22</text>
<text x="61.7" y="135.8">C25</text>
<text x="84.5" y="136.9">R41</text>
<text x="100.2" y="135.6">10k</text>
<text x="109.2" y="133.1">AO3400A</text>
<text x="31.3" y="143.2">4.7k 1%</text>
<text x="44.4" y="143.2">11k 1%</text>
<text x="51.1" y="140.4">22uF</text>
<text x="61.5" y="140.7">22uF</text>
<text x="84.7" y="139.4">10k</text>
<text x="41.6" y="144.3" transform="rotate(-90 41.6 144.3)">R9</text>
<text x="44.2" y="144.2" transform="rotate(-90 44.2 144.2)">R16</text>
<text x="255.3" y="145.8">J6</text>
<text x="255.3" y="148.3">GND/S1</text>
<text x="278.1" y="148.3">J17</text>
<text x="278.1" y="150.8">A5</text>
<text x="255.3" y="158.5">J7</text>
<text x="255.3" y="161">S2/GND</text>
<text x="278.1" y="159.7">J18</text>
<text x="278.1" y="162.3">UART</text>
</g>
<g font-size="1.3" fill="#a90000">
<text x="85.7" y="29.2">2</text>
<text x="93.3" y="29.2">3</text>
<text x="149.2" y="29.2">2</text>
<text x="156.8" y="29.2">3</text>
<text x="24.7" y="35.5">4</text>
<text x="24.7" y="30.5">5</text>
<text x="37.4" y="30.5">1</text>
<text x="37.4" y="35.5">3</text>
<text x="31.7" y="40.1" transform="rotate(-90 31.7 40.1)">2</text>
<text x="83.1" y="41.9">1</text>
<text x="90.1" y="38.8" transform="rotate(-90 90.1 38.8)">3</text>
<text x="90.1" y="36.3" transform="rotate(-90 90.1 36.3)">1</text>
<text x="146.6" y="41.9">1</text>
<text x="153.6" y="38.8" transform="rotate(-90 153.6 38.8)">3</text>
<text x="153.6" y="36.3" transform="rotate(-90 153.6 36.3)">1</text>
<text x="90.1" y="46.4" transform="rotate(-90 90.1 46.4)">2</text>
<text x="153.6" y="46.4" transform="rotate(-90 153.6 46.4)">2</text>
<text x="26" y="76.2">5</text>
<text x="38.7" y="76.2">1</text>
<text x="106.7" y="75.6" transform="rotate(-90 106.7 75.6)">3</text>
<text x="26" y="81.3">4</text>
<text x="38.7" y="81.3">3</text>
<text x="99.6" y="78.7">1</text>
<text x="106.7" y="83.3" transform="rotate(-90 106.7 83.3)">2</text>
<text x="33" y="85.8" transform="rotate(-90 33 85.8)">2</text>
<text x="26" y="128.2">5</text>
<text x="38.7" y="128.2">1</text>
<text x="99.6" y="130.8">1</text>
<text x="106.7" y="127.7" transform="rotate(-90 106.7 127.7)">3</text>
<text x="26" y="133.3">4</text>
<text x="33" y="137.9" transform="rotate(-90 33 137.9)">2</text>
<text x="38.7" y="133.3">3</text>
<text x="106.7" y="135.3" transform="rotate(-90 106.7 135.3)">2</text>
<text x="248.8" y="142.2">1</text>
<text x="248.8" y="144.8">2</text>
<text x="248.8" y="147.3">3</text>
<text x="248.8" y="149.8">4</text>
<text x="271.7" y="144.8">1</text>
<text x="271.7" y="147.3">2</text>
<text x="271.7" y="149.8">3</text>
<text x="248.8" y="154.9">1</text>
<text x="248.8" y="157.5">2</text>
<text x="248.8" y="160">3</text>
<text x="271.7" y="157.5">1</text>
<text x="271.7" y="160">2</text>
<text x="248.8" y="162.5">4</text>
<text x="271.7" y="162.5">3</text>
</g>
<g font-size="1.3" fill="#989898">
<text x="100" y="37.5" transform="rotate(-90 100 37.5)">R67</text>
<text x="102.6" y="36.3" transform="rotate(-90 102.6 36.3)">0</text>
<text x="163.5" y="37.5" transform="rotate(-90 163.5 37.5)">R27</text>
<text x="166.1" y="36.3" transform="rotate(-90 166.1 36.3)">0</text>
</g>
<g font-size="1" fill="#0000c2">
<text x="64.4" y="40.2">Active High</text>
<text x="127.9" y="40.2">Active High</text>
<text x="64.5" y="45.1">Default off</text>
<text x="64.5" y="46.8">with pulldown</text>
<text x="103" y="47.8">Lowpass π LC filter</text>
<text x="128" y="45.1">Default off</text>
<text x="128" y="46.8">with pulldown</text>
<text x="166.8" y="47.8">Lowpass π LC filter</text>
<text x="64.5" y="48.4">resistor</text>
<text x="128" y="48.4">resistor</text>
<text x="72.3" y="77">Active High</text>
<text x="72.6" y="82.2">Default off</text>
<text x="72.6" y="83.8">with pulldown</text>
<text x="72.6" y="85.5">resistor</text>
<text x="72.3" y="129.1">Active High</text>
<text x="72.6" y="134.3">Default off</text>
<text x="72.6" y="135.9">with pulldown</text>
<text x="72.6" y="137.5">resistor</text>
</g>
<g font-size="1" fill="#006464">
<text x="77.2" y="41.2">470r</text>
<text x="140.7" y="41.2">470r</text>
<text x="77.2" y="42.7">R64</text>
<text x="140.7" y="42.7">R24</text>
<text x="83.5" y="78">470r</text>
<text x="83.5" y="79.5">R28</text>
<text x="92.8" y="79.5">R30</text>
<text x="100.1" y="84.4" transform="rotate(-90 100.1 84.4)">R31</text>
<text x="83.5" y="131.6">R40</text>
<text x="83.5" y="130.1">470r</text>
<text x="92.8" y="131.6">R42</text>
<text x="100.1" y="136.5" transform="rotate(-90 100.1 136.5)">R43</text>
</g>
<g font-size=".8" fill="#0000c2">
<text x="83.3" y="75.2">Current</text>
<text x="83.3" y="76.4">limiter</text>
<text x="90.7" y="75.7">Oscillation</text>
<text x="90.7" y="76.9">prevention</text>
<text x="90.9" y="85.7">Pulldown</text>
<text x="100.3" y="84.6">Gate</text>
<text x="100.3" y="85.8">pulldown</text>
<text x="83.3" y="127.2">Current</text>
<text x="83.3" y="128.5">limiter</text>
<text x="90.7" y="127.7">Oscillation</text>
<text x="90.7" y="129">prevention</text>
<text x="90.9" y="137.7">Pulldown</text>
<text x="100.3" y="136.6">Gate</text>
<text x="100.3" y="137.9">pulldown</text>
</g>
</svg>
